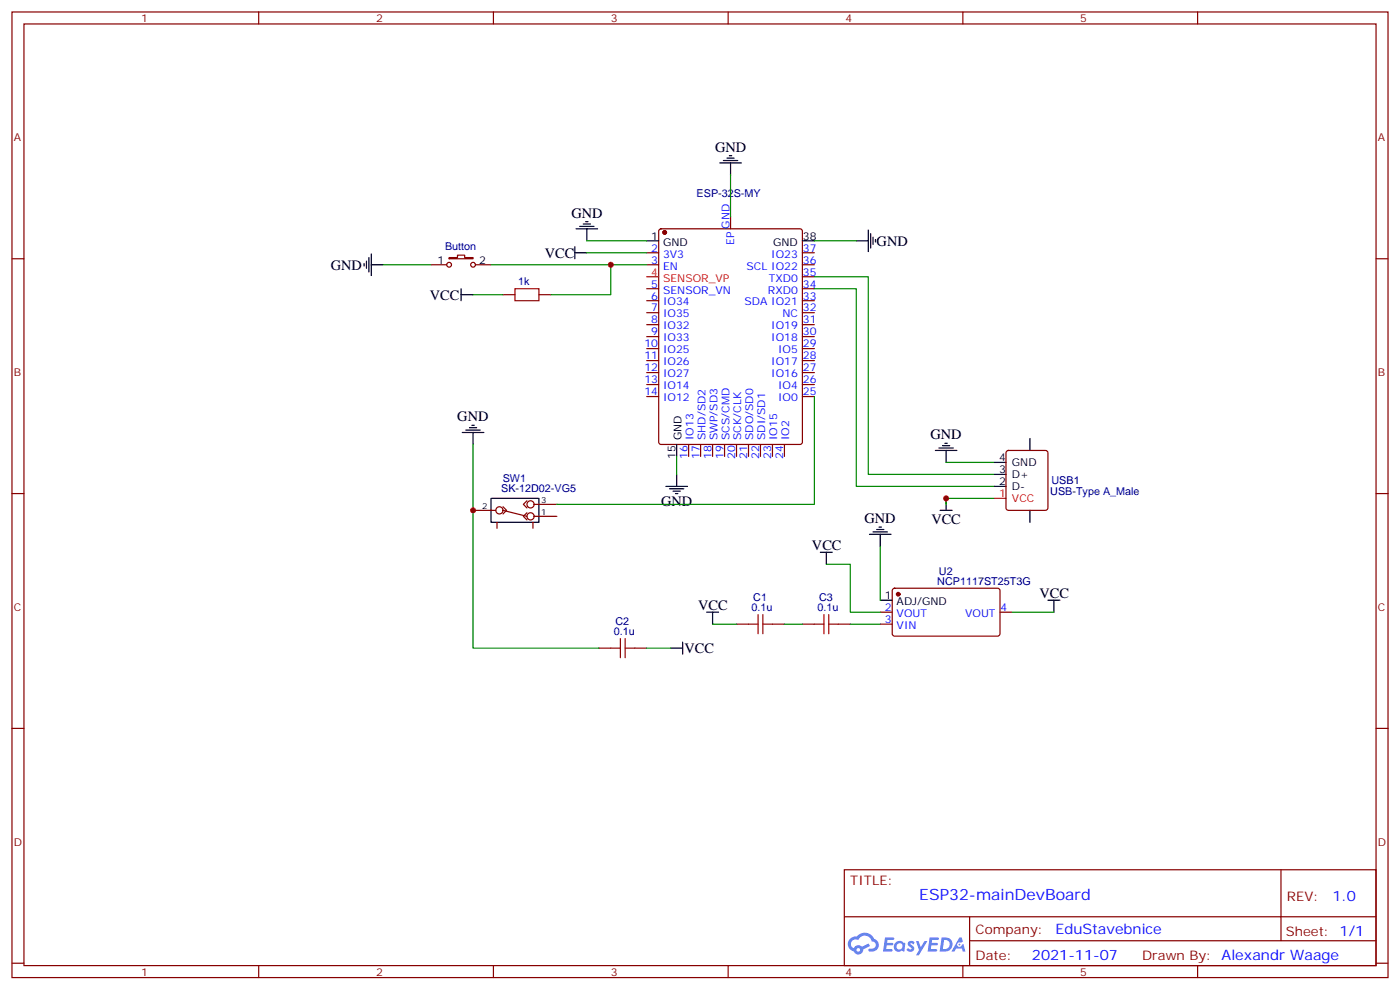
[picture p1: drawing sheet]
<svg xmlns="http://www.w3.org/2000/svg" width="412mm" height="292mm" viewBox="0 0 412 292" stroke-linecap="round" stroke-linejoin="round" font-family="sans-serif">
<g fill="none" stroke="#870000" stroke-width=".35">
<path d="M3.5 3.5h405.4v284.4h-405.4zM7.1 7.1h398.2v277.2h-398.2zM76.2 3.5v3.6M145.3 3.5v3.6M214.5 3.5v3.6M283.6 3.5v3.6M352.8 3.5v3.6M3.5 76.2h3.6M405.3 76.2h3.6M3.5 145.3h3.6M405.3 145.3h3.6M3.5 214.5h3.6"/>
<path d="M405.3 214.5h3.6M248.7 256.1h156.6v28.2h-156.6zM377.3 256.1v20.9M248.7 270h156.5M285.6 277h119.6M285.6 270v14.1M3.5 283.6h3.6M76.2 284.3v3.6M145.3 284.3v3.6M214.5 284.3v3.6M283.6 284.3v3.6M352.8 284.3v3.6"/>
<path d="M405.3 283.6h3.6"/>
</g>
<g fill="#5487ff">
<path d="M267.7 277.3a1.22 1.22 0 0 1 1.7 .3l-.4 .5a.47 .47 0 0 0-.3-.4 .47 .47 0 0 0-.5 .2l.1 .3a1.14 1.14 0 0 1 .8 1.7 1.14 1.14 0 0 1-1.9 0l-.2-.2 .5-.5 .7 .4a.29 .29 0 0 0 .3-.3 .29 .29 0 0 0-.2-.3 1.04 1.04 0 0 1-.6-1.7z"/>
<path d="M260.7 276h2.4l.3 .2-.2 .5-1.8 .1-.1 .8h1.5l.3 .4-.3 .4h-1.6l-.2 1.1h1.7l.2 .3-.2 .3-2.6 .1z"/>
<path d="M273.8 276h2.4l.3 .2-.1 .5-1.8 .1-.2 .8h1.6l.3 .4-.4 .4h-1.6l-.1 1.1h1.7l.2 .3-.2 .3-2.6 .1z"/>
<path d="M282.6 276.1h.7l.3 1.2-.6 .3a.69 .69 0 0 0-1 .3 .69 .69 0 0 0 .4 1 .69 .69 0 0 0 .9-.7l.5-.2 .6 2.2h-.8l-.2-.9h-1.8l-.5 .9h-.8z"/>
<path d="M269.8 277.1h.8l.6 1.8 1.1-1.8h.9l-2.6 4.2h-.8l.9-1.5z"/>
<path d="M277.4 276.1l-.6 4.1h1.3a2.11 2.11 0 0 0 2.5-2.1 2.11 2.11 0 0 0-2.5-2zM278.1 276.8a1.39 1.39 0 0 1 1.7 1.4 1.39 1.39 0 0 1-1.8 1.3h-.3z"/>
<path d="M263.7 277.7a1.54 1.54 0 0 0-.1 2.1 1.54 1.54 0 0 0 2.2 .2l.6 .2 .3-2.3-.2-.2-.4-.1a1.49 1.49 0 0 0-2.4 .1zM264 278.7a.94 .94 0 0 1 1.8 0 .94 .94 0 0 1-1.8 0z"/>
<path d="M250.4 276.4a2.18 2.18 0 0 0 1.1 3.7 1.44 1.44 0 0 0 1.6 1 1.44 1.44 0 0 0 1.2-1.5l2-1-.5-.8-1.9 1a1.47 1.47 0 0 0-2.4 .4 1.39 1.39 0 0 1-.7-1.9 1.39 1.39 0 0 1 2-.5 2.12 2.12 0 0 1 2.2-1.3 2.12 2.12 0 0 1 1.9 1.7 1.14 1.14 0 0 1 1.1 1.4 1.14 1.14 0 0 1-1.7 .8 .43 .43 0 0 0-.5 .3 .43 .43 0 0 0 .4 .5 1.98 1.98 0 0 0 2.5-1.2 1.98 1.98 0 0 0-1.2-2.5 3.1 3.1 0 0 0-5.3-.7l-.9 .1zM252.3 279.7a.55 .55 0 0 1 1.1 0 .55 .55 0 0 1-1.1 0z"/>
<circle cx="282.6" cy="278.1" r=".26"/>
</g>
<g fill="#870000" stroke="#870000" stroke-width=".35">
<circle cx="195.8" cy="68.4" r=".53"/>
<circle cx="264.6" cy="175" r=".53"/>
</g>
<g fill="none" stroke="#870000" stroke-width=".35">
<path d="M127 78h4.6M132.3 75.8h2.5v-.7h2.1v.7h2.4v.4h-7zM140.1 78h4.5M190.5 74.4h3.5M190.5 78h3.5M194.3 67.6l.4-.2h41l.6 .4 .1 62.4-.5 .6-41.2 .1-.6-.5-.1-62.3zM215.2 63.9v3.5M236.4 74.4h3.5M236.4 78h3.5M148.2 86.8h3.5M158.7 86.8h3.6M190.5 85h3.5"/>
<path d="M190.5 88.5h3.5M190.5 92.1h3.5M190.5 95.6h3.5M190.5 99.1h3.5M236.4 85h3.5M236.4 88.5h3.5M236.4 92.1h3.5M236.4 95.6h3.5M236.4 99.1h3.5M236.4 81.5h3.5M190.5 102.7h3.5M190.5 106.2h3.5"/>
<path d="M190.5 109.7h3.5M190.5 113.2h3.5M190.5 116.8h3.5M236.4 102.7h3.5M236.4 106.2h3.5M236.4 109.7h3.5M236.4 113.2h3.5M236.4 116.8h3.5M202.8 130.9v3.5M206.4 130.9v3.5M209.9 130.9v3.5M213.4 130.9v3.5"/>
<path d="M217 130.9v3.5M220.5 130.9v3.5M224 130.9v3.5M227.5 130.9v3.5M231.1 130.9v3.5M296.6 132.9l.4-.3h11l.5 .3 .2 .4v16.3l-.3 .5-.4 .2h-11l-.5-.3-.2-.4v-16.3zM139.3 150.3h6.7M146.4 153.8v1.8M148.2 149.2l1 1.1-1 1M148.2 150.3l7 1.7M155.2 147.5l-1 1 1 1.1M155.2 151l-1 1 1 1.1"/>
<path d="M157 153.8v1.8M157.3 148.5h6.7M157.3 152h6.7M263.1 173.4l.4-.2 30.6 .1 .5 .6-.1 13-.6 .4h-30.6l-.5-.7v-12.7zM176.4 190.9h3.5M187 190.9h3.5M217 183.8h3.5M227.5 183.8h3.6M236.4 183.8h3.5M246.9 183.8h3.6M259.3 183.8h3.5M259.3 180.3h3.5"/>
<path d="M294.6 180.3h3.5"/>
<circle cx="132.3" cy="78" r=".71"/>
<circle cx="139.3" cy="78" r=".71"/>
<circle cx="147.1" cy="150.3" r="1.06"/>
<circle cx="156.3" cy="152" r="1.06"/>
<circle cx="156.3" cy="148.5" r="1.06"/>
</g>
<g fill="none" stroke="#000" stroke-width=".35">
<path d="M212 48h6.4M213.1 47.3h4.2M214.1 46.6h2.2M214.8 45.9h.7M215.2 48v3.5M107.2 77.6v.7M107.9 76.9v2.1M108.7 75.8v4.3M109.4 78h3.5M109.4 74.8v6.3M169.3 74.4h3.6M169.3 72.7v3.5"/>
<path d="M169.7 67.4h6.3M170.7 66.7h4.3M171.8 66h2.1M172.5 65.3h.7M172.9 67.4v3.5M190.5 70.9h3.5M236.4 70.9h3.5M252.2 70.9h3.6M255.8 67.7v6.4M256.5 68.8v4.2M257.2 69.8v2.2M257.9 70.6v.7"/>
<path d="M135.8 86.8h3.5M135.8 85v3.5M136.2 127.4h6.3M137.2 126.6h4.3M138.3 125.9h2.1M139 125.2h.7M139.3 127.4v3.5M199.3 130.9v3.5M199.3 139.7v3.5M275.5 132.6h6.4M276.6 131.9h4.2M277.6 131.2h2.2"/>
<path d="M278.3 130.5h.7M278.7 132.6v3.6M292.8 136.2h3.5M292.8 139.7h3.5M303.4 129.1v3.5M144.6 146.8h14.1v7h-14.1zM196.1 143.2h6.4M197.2 143.9h4.2M198.3 144.6h2.1M199 145.3h.7M256.1 157.3h6.4M257.2 156.6h4.2"/>
<path d="M258.2 155.9h2.1M258.9 155.2h.7M259.3 157.3v3.6M276.9 150.3h3.6M278.7 146.8v3.5M292.8 143.2h3.5M303.4 150.3v3.5M241.7 162.6h3.5M243.4 162.6v3.6M259.3 176.7h3.5M308.7 176.7h3.5M310.4 176.7v3.6"/>
<path d="M197.6 190.9h3.5M201.1 189.1v3.5M208.1 180.3h3.6M209.9 180.3v3.5"/>
</g>
<path d="M190.5 81.5h3.5M292.8 146.8h3.5" fill="none" stroke="#f00" stroke-width=".35"/>
<g fill="none" stroke="#a10000" stroke-width=".35">
<path d="M151.7 85h7v3.5h-7zM179.9 190.9h2.8M182.7 188v5.7M184.1 190.9h2.9M184.1 188v5.7M220.5 183.8h2.8M223.3 181v5.6M224.7 183.8h2.8M224.7 181v5.6M239.9 183.8h2.8M242.7 181v5.6M244.1 183.8h2.8"/>
<path d="M244.1 181v5.6"/>
</g>
<g fill="none" stroke="#008700" stroke-width=".35">
<path d="M215.2 51.5v12.4M112.9 78h14.1M144.6 78h45.9M172.9 70.9h17.6M172.9 74.4h17.6M179.9 78v8.8h-17.6M239.9 70.9h12.3M139.3 86.8h8.9M239.9 81.5h15.9v58.2h37M239.9 85h12.3v58.2h40.6M239.9 116.8v31.7h-75.9M139.3 130.9v60h37.1"/>
<path d="M199.3 134.4v5.3M278.7 136.2h14.1M292.8 146.8h-14.1v1.7M243.4 166.2h7.1v14.1h8.8M259.3 160.9v15.8M190.5 190.9h7.1M209.9 183.8h7.1M231.1 183.8h5.3M250.5 183.8h8.8M298.1 180.3h12.3"/>
</g>
<g fill="#c00">
<circle cx="179.9" cy="78" r=".88"/>
<circle cx="139.3" cy="150.3" r=".88"/>
<circle cx="278.7" cy="146.8" r=".88"/>
</g>
<text font-size="4.6" fill="#00f" x="270.8" y="265.1">ESP32-mainDevBoard</text>
<g font-size="4.2">
<text x="210.6" y="44.8">GND</text>
<text x="168.3" y="64.2">GND</text>
<text x="160.5" y="75.8">VCC</text>
<text x="258.2" y="72.3">GND</text>
<text x="97.4" y="79.4">GND</text>
<text x="126.6" y="88.2">VCC</text>
<text x="134.7" y="124">GND</text>
<text x="274.1" y="129.3">GND</text>
<text x="194.7" y="148.9">GND</text>
<text x="254.6" y="154">GND</text>
<text x="274.3" y="154.3">VCC</text>
<text x="239.2" y="161.9">VCC</text>
<text x="205.7" y="179.6">VCC</text>
<text x="306.2" y="176">VCC</text>
<text x="201.6" y="192.3">VCC</text>
</g>
<g font-size="4.2" fill="#00f">
<text x="392.5" y="265.4">1.0</text>
<text x="310.9" y="274.9">EduStavebnice</text>
<text x="304" y="282.7">2021-11-07</text>
</g>
<g font-size="3.9" fill="#800">
<text x="250.5" y="260.7">TITLE:</text>
<text x="379.1" y="265.4">REV:</text>
<text x="287.4" y="274.9">Company:</text>
<text x="378.7" y="275.5">Sheet: 1/1</text>
<text x="287.4" y="282.6">Date:</text>
<text x="336.4" y="282.7">Drawn By: Alexandr Waage</text>
</g>
<g font-size="3.2" fill="#800">
<text x="41.6" y="6.5">1</text>
<text x="110.8" y="6.5">2</text>
<text x="179.9" y="6.5">3</text>
<text x="249.1" y="6.5">4</text>
<text x="318.2" y="6.5">5</text>
<text x="4.1" y="41.6">A</text>
<text x="405.9" y="41.6">A</text>
<text x="4.1" y="110.8">B</text>
<text x="405.9" y="110.8">B</text>
<text x="4.1" y="179.9">C</text>
<text x="405.9" y="179.9">C</text>
<text x="4.1" y="249.1">D</text>
<text x="405.9" y="249.1">D</text>
<text x="41.6" y="287.3">1</text>
<text x="110.8" y="287.3">2</text>
<text x="179.9" y="287.3">3</text>
<text x="249.1" y="287.3">4</text>
<text x="318.2" y="287.3">5</text>
</g>
<g font-size="3.2" fill="#000080">
<text x="205.2" y="58">ESP-32S-MY</text>
<text x="131.1" y="73.7">Button</text>
<text x="152.6" y="84">1k</text>
<text x="148.1" y="141.8">SW1</text>
<text x="309.7" y="142.5">USB1</text>
<text x="147.6" y="144.8">SK-12D02-VG5</text>
<text x="309.4" y="145.7">USB-Type A_Male</text>
<text x="276.1" y="172.2">NCP1117ST25T3G</text>
<text x="276.6" y="169.2">U2</text>
<text x="221.4" y="179.9">0.1u</text>
<text x="221.9" y="177">C1</text>
<text x="240.8" y="179.9">0.1u</text>
<text x="241.3" y="177">C3</text>
<text x="181.3" y="184">C2</text>
<text x="180.8" y="187">0.1u</text>
</g>
<g font-size="3.2">
<text x="191.8" y="70.6">1</text>
<text x="236.5" y="70.6">38</text>
<text x="128.9" y="77.6">1</text>
<text x="141.1" y="77.6">2</text>
<text x="195.3" y="72.3">GND</text>
<text x="227.8" y="72.3">GND</text>
<text x="200.7" y="129.6" transform="rotate(-90 200.7 129.6)">GND</text>
<text x="199" y="135.1" transform="rotate(-90 199 135.1)">15</text>
<text x="294.3" y="135.8">4</text>
<text x="298.1" y="137.2">GND</text>
<text x="294.3" y="139.3">3</text>
<text x="294.3" y="142.9">2</text>
<text x="298.1" y="140.8">D+</text>
<text x="298.1" y="144.3">D-</text>
<text x="260.6" y="176.4">1</text>
<text x="264.1" y="178.2">ADJ/GND</text>
</g>
<g font-size="3.2" fill="#00f">
<text x="214.8" y="67.4" transform="rotate(-90 214.8 67.4)">GND</text>
<text x="191.8" y="74.1">2</text>
<text x="191.8" y="77.6">3</text>
<text x="195.3" y="75.8">3V3</text>
<text x="216.3" y="72" transform="rotate(-90 216.3 72)">EP</text>
<text x="227.2" y="75.8">IO23</text>
<text x="236.5" y="77.6">36</text>
<text x="236.5" y="74.1">37</text>
<text x="195.3" y="79.4">EN</text>
<text x="219.9" y="79.4">SCL IO22</text>
<text x="226.5" y="82.9">TXD0</text>
<text x="236.5" y="81.1">35</text>
<text x="191.8" y="84.7">5</text>
<text x="191.8" y="88.2">6</text>
<text x="195.3" y="86.4">SENSOR_VN</text>
<text x="195.3" y="90">IO34</text>
<text x="219.3" y="90">SDA IO21</text>
<text x="226.2" y="86.4">RXD0</text>
<text x="236.5" y="88.2">33</text>
<text x="236.5" y="84.7">34</text>
<text x="191.8" y="91.7">7</text>
<text x="191.8" y="95.2">8</text>
<text x="195.3" y="93.5">IO35</text>
<text x="230.5" y="93.5">NC</text>
<text x="236.5" y="95.2">31</text>
<text x="236.5" y="91.7">32</text>
<text x="191.8" y="98.8">9</text>
<text x="195.3" y="97">IO32</text>
<text x="195.3" y="100.5">IO33</text>
<text x="227.2" y="100.5">IO18</text>
<text x="227.2" y="97">IO19</text>
<text x="236.5" y="98.8">30</text>
<text x="189.8" y="102.3">10</text>
<text x="189.8" y="105.8">11</text>
<text x="195.3" y="104.1">IO25</text>
<text x="195.3" y="107.6">IO26</text>
<text x="227.2" y="107.6">IO17</text>
<text x="229.2" y="104.1">IO5</text>
<text x="236.5" y="105.8">28</text>
<text x="236.5" y="102.3">29</text>
<text x="189.8" y="109.4">12</text>
<text x="189.8" y="112.9">13</text>
<text x="195.3" y="111.1">IO27</text>
<text x="227.2" y="111.1">IO16</text>
<text x="236.5" y="112.9">26</text>
<text x="236.5" y="109.4">27</text>
<text x="189.8" y="116.4">14</text>
<text x="195.3" y="114.7">IO14</text>
<text x="195.3" y="118.2">IO12</text>
<text x="229.2" y="118.2">IO0</text>
<text x="229.2" y="114.7">IO4</text>
<text x="236.5" y="116.4">25</text>
<text x="204.3" y="129.6" transform="rotate(-90 204.3 129.6)">IO13</text>
<text x="207.8" y="129.6" transform="rotate(-90 207.8 129.6)">SHD/SD2</text>
<text x="211.3" y="129.6" transform="rotate(-90 211.3 129.6)">SWP/SD3</text>
<text x="214.8" y="129.6" transform="rotate(-90 214.8 129.6)">SCS/CMD</text>
<text x="218.4" y="129.6" transform="rotate(-90 218.4 129.6)">SCK/CLK</text>
<text x="221.9" y="129.6" transform="rotate(-90 221.9 129.6)">SDO/SD0</text>
<text x="225.4" y="129.6" transform="rotate(-90 225.4 129.6)">SDI/SD1</text>
<text x="229" y="129.6" transform="rotate(-90 229 129.6)">IO15</text>
<text x="232.5" y="129.6" transform="rotate(-90 232.5 129.6)">IO2</text>
<text x="202.5" y="135.1" transform="rotate(-90 202.5 135.1)">16</text>
<text x="206" y="135.1" transform="rotate(-90 206 135.1)">17</text>
<text x="209.5" y="135.1" transform="rotate(-90 209.5 135.1)">18</text>
<text x="213.1" y="135.1" transform="rotate(-90 213.1 135.1)">19</text>
<text x="216.6" y="135.1" transform="rotate(-90 216.6 135.1)">20</text>
<text x="220.1" y="135.1" transform="rotate(-90 220.1 135.1)">21</text>
<text x="223.7" y="135.1" transform="rotate(-90 223.7 135.1)">22</text>
<text x="227.2" y="135.1" transform="rotate(-90 227.2 135.1)">23</text>
<text x="230.7" y="135.1" transform="rotate(-90 230.7 135.1)">24</text>
<text x="260.6" y="179.9">2</text>
<text x="294.7" y="179.9">4</text>
<text x="260.6" y="183.4">3</text>
<text x="264.1" y="181.7">VOUT</text>
<text x="264.1" y="185.2">VIN</text>
<text x="284.3" y="181.7">VOUT</text>
</g>
<g font-size="3.2" fill="#f00">
<text x="191.8" y="81.1">4</text>
<text x="195.3" y="82.9">SENSOR_VP</text>
<text x="294.3" y="146.4">1</text>
<text x="298.1" y="147.8">VCC</text>
</g>
<g font-size="2.5">
<text x="142" y="149.9">2</text>
<text x="159.5" y="148.2">3</text>
<text x="159.5" y="151.7">1</text>
</g>
</svg>
